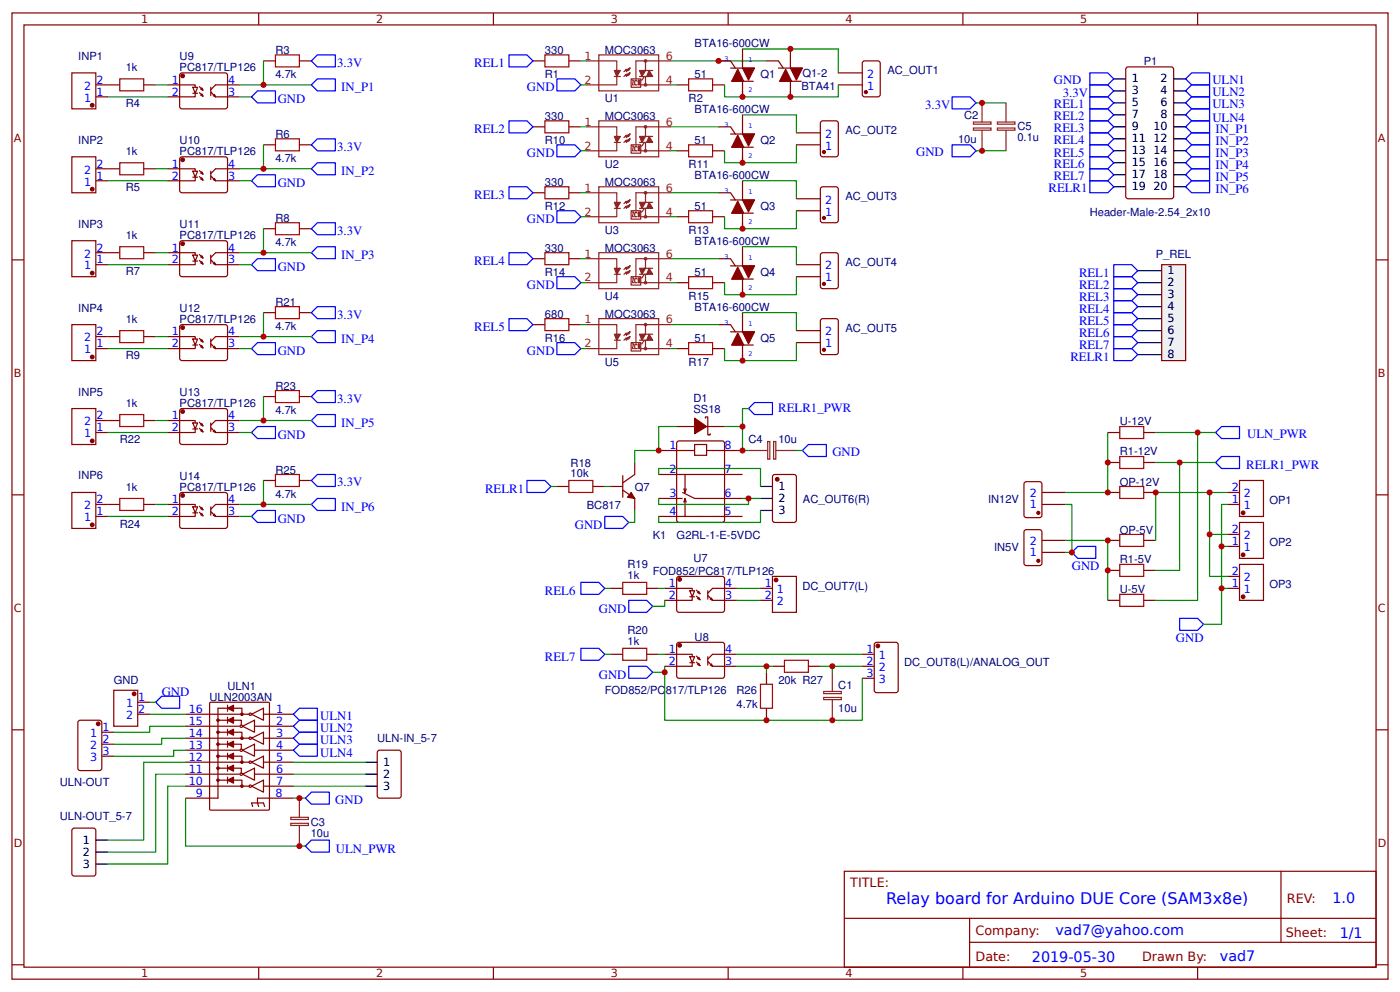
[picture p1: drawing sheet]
<svg xmlns="http://www.w3.org/2000/svg" width="309mm" height="219mm" viewBox="0 0 309 219" stroke-linecap="round" stroke-linejoin="round" font-family="sans-serif">
<g fill="none" stroke="#800" stroke-width=".26">
<path d="M2.6 2.9h304.1v213.2h-304.1zM5.3 5.5h298.7v208h-298.7zM57.1 2.9v2.6M109 2.9v2.6M160.9 2.9v2.6M212.7 2.9v2.6M264.6 2.9v2.6M117.7 28h2.7M125.7 28h2.6M149.5 33.3h2.6M157.4 33.3h2.7M158.7 28h2.7l1.1 1.6"/>
<path d="M161.4 29.6h5.3M161.7 32.5h4.7M164 25.3v4.3M164 32.5v3.4M164 39.9v4.2M2.6 57.4h2.7M117.7 42.5h2.7M117.7 57.1h2.7M125.7 42.5h2.6M125.7 57.1h2.6M149.5 47.8h2.6M157.4 47.8h2.7"/>
<path d="M158.7 42.5h2.7l1.1 1.6M158.7 57.1h2.7l1.1 1.6M161.4 44.1h5.3M161.4 58.7h5.3M161.7 47h4.7M164 47v3.5M164 54.5v4.2M304 57.4h2.7M117.7 71.6h2.7M125.7 71.6h2.6M149.5 62.4h2.6M149.5 76.9h2.6"/>
<path d="M157.4 62.4h2.7M157.4 76.9h2.7M158.7 71.6h2.7l1.1 1.6M161.4 73.2h5.3M161.7 61.6h4.7M161.7 76.1h4.7M164 61.6v3.4M164 69v4.2M164 76.1v3.5M145.5 99.4h8M149.5 94.1h4M149.6 97.6l.4-.3h9.5l.5 .3 .1 17.2-.3 .4-9.8 .1-.4-.3z"/>
<path d="M153.5 98.1h2.6v2.4h-2.6zM155.8 92.3v-.3h.6v4h.5v-.3M156.1 99.4h7.9M156.1 94.1h4M2.6 109.2h2.7M123 107.4h2.7M131 107.4h2.6M134.9 107.4h2.7M137.6 108.2l2.6 1.8v2.7M137.6 105v4.7M140.2 102.1v2.6l-2.6 1.9M145.5 110h5.3"/>
<path d="M145.5 114h5.8M145.5 104.7h5.8M150.8 108.7l2.7 1.3h10.5M151.1 110.8l.2-.8v4h12.7M151.3 110l.3 .8M151.6 107.9l-.3 .8M164 104.7h-12.7v4l-.2-.8M304 109.2h2.7M134.9 129.9h2.7M142.9 129.9h2.6M146.8 129.9h6.1v.5M149.8 127.3h10l.3 .4-.1 7.2-.5 .2h-9.7l-.3-.5v-6.9z"/>
<path d="M152.4 130.4h1.1l-.6 1.3zM152.4 131.7h1.1M152.9 131.7v.8h-6.1M153.9 130.3l.7 .7-.2-.5M153.9 131.6l.7 .8-.2-.6M154.1 130.8l.5 .2M154.1 132.1l.5 .3M156.4 131.4l1 1.1-.2-.5M156.4 130.4v1.8M156.9 132.2l.5 .3h5.3M162.7 129.9h-5.3l-1 1M41 157.6h14"/>
<path d="M46.3 155.1l.3-.1h12.7l.2 .1v23.4l-.1 .3h-12.8l-.3-.1zM48.2 159h2.1M50.3 156.3h-2.1v19.9h-7.2M50.3 155.7v1.3M50.3 158.3v1.3M51.5 159h1.8v1M51.6 156.3h1.8v1.3M55.6 157.6l2.6-1.3v2.7zM58.2 157.6h6.6M134.9 144.4h2.7M142.9 144.4h2.6M146.8 144.4h6.1v.5"/>
<path d="M149.8 141.8h10l.3 .5-.1 7.1-.5 .3-9.7-.1-.3-.4v-6.9zM152.4 144.9h1.1l-.6 1.4zM152.4 146.3h1.1M152.9 146.3v.8h-6.1M153.9 144.8l.7 .8-.2-.5M153.9 146.1l.7 .8-.2-.5M154.1 145.3l.5 .3M154.1 146.7l.5 .2M156.4 146l1 1.1-.2-.6M156.4 144.9v1.9M156.9 146.8l.5 .3h5.3M162.7 144.4h-5.3l-1 1.1"/>
<path d="M2.6 161.1h2.7M41 170.9h12l.3-.3 .3 .2-.2 .3-.3-.1M41 165.6h12l.3-.3 .3 .2-.2 .3-.3-.1M41 160.3h12l.3-.3 .3 .2-.2 .3-.3-.1M41 162.9h14M41 168.2h14M41 173.5h14M48.2 169.5h2.1M48.2 166.9h2.1M48.2 164.3h2.1M48.2 161.6h2.1M48.2 172.2h2.1"/>
<path d="M50.3 160.9v1.4M50.3 163.6v1.3M50.3 166.2v1.4M50.3 168.9v1.3M50.3 171.5v1.4M51.5 164.3h1.8v1M51.6 172.2h1.8v1.3M51.6 166.9h1.8v1.3M51.6 161.6h1.8v1.3M51.6 169.5h1.7v1.1M53.6 170.9l2.6-1.4v2.7zM53.6 165.6l2.6-1.3v2.6z"/>
<path d="M53.6 160.3l2.6-1.3v2.6zM55.6 173.5l2.6-1.3v2.6zM55.6 168.2l2.6-1.3v2.6zM55.6 162.9l2.6-1.3v2.7zM55.8 178l-.2-.8h2.6l.3 .8M56.2 160.3h8.6M56.2 165.6h3.2M56.2 170.9h8.6M58.2 162.9h6.6M58.2 168.2h6.6M58.2 173.5h6.6M59.5 165.6h5.3"/>
<path d="M64.8 176.2h-7.9v1l.2 .8M304 161.1h2.7M186.5 192.3h117.5v21.2h-117.5zM283 192.3v15.7M2.6 212.9h2.7M57.1 213.5v2.6M109 213.5v2.6M160.9 213.5v2.6M186.6 202.7h117.3M212.7 213.5v2.6M214.2 208h89.7M214.2 202.7v10.6"/>
<path d="M264.6 213.5v2.6M304 212.9h2.7"/>
<circle cx="55.3" cy="157.6" r=".26"/>
<circle cx="55.3" cy="173.5" r=".26"/>
<circle cx="55.3" cy="162.9" r=".26"/>
<circle cx="55.3" cy="168.2" r=".26"/>
</g>
<path d="M120.4 26.7h5.3v2.6h-5.3zM152.1 32h5.3v2.6h-5.3zM120.4 41.2h5.3v2.7h-5.3zM120.4 55.8h5.3v2.6h-5.3zM152.1 46.5h5.3v2.7h-5.3zM120.4 70.3h5.3v2.7h-5.3zM152.1 61.1h5.3v2.6h-5.3zM152.1 75.6h5.3v2.7h-5.3zM125.7 106h5.3v2.7h-5.3zM137.6 128.5h5.3v2.7h-5.3zM137.6 143.1h5.3v2.6h-5.3z" fill="none" stroke="#a00000" stroke-width=".26"/>
<g fill="none" stroke="#080" stroke-width=".26">
<path d="M128.3 28h1.3M128.3 33.3h1.3M148.2 28h10.5M148.2 33.3h1.3M164 25.3h11.9v4M164 39.9h11.9v4M175.9 32v3.9h-15.8v-2.6M128.3 42.5h1.3M128.3 47.8h1.3M128.3 57.1h1.3M148.2 42.5h10.5M148.2 47.8h1.3"/>
<path d="M148.2 57.1h10.5M164 54.5h11.9v3.9M175.9 46.5v4h-15.8v-2.7M128.3 62.4h1.3M128.3 71.6h1.3M128.3 76.9h1.3M148.2 62.4h1.3M148.2 71.6h10.5M148.2 76.9h1.3M164 69h11.9v4M175.9 61.1v3.9h-15.8v-2.6M175.9 75.6v4h-15.8v-2.7"/>
<path d="M160.1 94.1h3.9v5.3h1.4M121.7 107.4h1.3M133.6 107.4h1.3M140.2 112.7v2.6h-1.3M133.6 129.9h1.3M145.5 129.9h1.3M146.8 132.5v1.3h-2.6M162.7 129.9h5.3M162.7 132.5h5.3M133.6 144.4h1.3M145.5 144.4h1.3M146.8 147.1v1.3h-2.6"/>
<path d="M41 176.2v10.5h26.5M41 168.2h-9.3v17.2h-7.9"/>
</g>
<g fill="none" stroke="#00f" stroke-width=".26">
<path d="M112.4 26.7h4l1.3 1.3-1.3 1.3h-4zM123 32h4l1.3 1.3-1.3 1.3h-4zM112.4 41.2h4l1.3 1.3-1.3 1.4h-4zM112.4 55.8h4l1.3 1.3-1.3 1.3h-4zM123 46.5h4l1.3 1.3-1.3 1.4h-4zM112.4 70.3h4l1.3 1.3-1.3 1.4h-4zM123 61.1h4l1.3 1.3-1.3 1.3h-4zM123 75.6h4l1.3 1.3-1.3 1.4h-4zM166.7 88.8h4v2.7h-4l-1.3-1.3zM116.4 106h4l1.3 1.4-1.3 1.3h-4zM133.6 114h4l1.3 1.3-1.3 1.3h-4zM128.3 128.5h4l1.3 1.4-1.3 1.3h-4z"/>
<path d="M138.9 132.5h4l1.3 1.3-1.3 1.3h-4zM35.7 153.7h4v2.6h-4l-1.3-1.3zM66.1 156.3h4v2.7h-4l-1.3-1.4zM128.3 143.1h4l1.3 1.3-1.3 1.3h-4zM138.9 147.1h4l1.3 1.3-1.3 1.3h-4zM64.8 160.3l1.3-1.3h4v2.6h-4zM66.1 161.6h4v2.7h-4l-1.3-1.4zM66.1 164.3h4v2.6h-4l-1.3-1.3zM68.8 174.8h4v2.7h-4l-1.3-1.3zM68.8 185.4h4v2.7h-4l-1.3-1.4z"/>
</g>
<g fill="none" stroke="#8d2323" stroke-width=".26">
<path d="M129.6 28h6.7v2.1M132.3 26.7h13.2v7.9h-13.2zM135.7 31.4h1.4M136.3 31.4v1.9h-6.7M138.6 29.8l.6-.2-.3 .5zM139.2 29.6l-.8 .8v-.6l-.6 .6M139.2 30.6l-.3 .6-.3-.3 .6-.3-.8 .8v-.5l-.6 .5M139.4 32h2.2v1.8h-2.2zM139.7 32.2h.3l-.3 1.1h.3M140.8 32.5l-.3-.3-.3 .3v.8h.6M141 32.2h.3v1.1h-.3zM141.3 31.4h1.8"/>
<path d="M141.6 33.3h6.6M142.3 31.4l-.5 .8h-.2M142.3 30.1h1.9M142.6 28v2.1M142.6 31.4v1.9M148.2 28h-7.7v4M129.6 42.5h6.7v2.2M129.6 57.1h6.7v2.1M132.3 41.2h13.2v8h-13.2zM132.3 55.8h13.2v7.9h-13.2zM135.7 46h1.4M136.3 46v1.8h-6.7"/>
<path d="M138.6 44.4l.6-.3-.3 .6zM138.6 58.9l.6-.2-.3 .5zM139.2 44.1l-.8 .8v-.5l-.6 .5M139.2 45.2l-.3 .5-.3-.2 .6-.3-.8 .8v-.5l-.6 .5M139.2 58.7l-.8 .8v-.6l-.6 .6M139.2 59.7l-.3 .6-.3-.3 .6-.3-.8 .8v-.5l-.6 .5M139.4 46.5h2.2v1.9h-2.2zM139.7 46.8h.3l-.3 1h.3M140.8 47l-.3-.2-.3 .2v.8h.6M141 46.8h.3v1h-.3zM141.3 46h1.8M141.6 47.8h6.6"/>
<path d="M142.3 46l-.5 .8h-.2M142.3 44.7h1.9M142.3 59.2h1.9M142.6 42.5v2.2M142.6 46v1.8M142.6 57.1v2.1M148.2 42.5h-7.7v4M148.2 57.1h-7.7v4M129.6 71.6h6.7v2.2M132.3 70.3h13.2v8h-13.2zM135.7 60.5h1.4M135.7 75.1h1.4"/>
<path d="M136.3 60.5v1.9h-6.7M136.3 75.1v1.8h-6.7M138.6 73.5l.6-.3-.3 .6zM139.2 73.2l-.8 .8v-.5l-.6 .5M139.2 74.3l-.3 .5-.3-.2 .6-.3-.8 .8v-.5l-.6 .5M139.4 61.1h2.2v1.8h-2.2zM139.4 75.6h2.2v1.9h-2.2zM139.7 61.3h.3l-.3 1.1h.3M139.7 75.9h.3l-.3 1h.3M140.8 61.6l-.3-.3-.3 .3v.8h.6M140.8 76.1l-.3-.2-.3 .2v.8h.6M141 61.3h.3v1.1h-.3z"/>
<path d="M141 75.9h.3v1h-.3zM141.3 60.5h1.8M141.3 75.1h1.8M141.6 62.4h6.6M141.6 76.9h6.6M142.3 60.5l-.5 .8h-.2M142.3 75.1l-.5 .8h-.2M142.3 73.8h1.9M142.6 60.5v1.9M142.6 71.6v2.2M142.6 75.1v1.8M148.2 71.6h-7.7v4"/>
<circle cx="142.6" cy="28" r=".26"/>
<circle cx="142.6" cy="33.3" r=".26"/>
<circle cx="142.6" cy="57.1" r=".26"/>
<circle cx="142.6" cy="47.8" r=".26"/>
<circle cx="142.6" cy="42.5" r=".26"/>
<circle cx="142.6" cy="76.9" r=".26"/>
<circle cx="142.6" cy="71.6" r=".26"/>
<circle cx="142.6" cy="62.4" r=".26"/>
</g>
<g fill="#8d2323" stroke="#8d2323" stroke-width=".26">
<path d="M135.7 30.1h1.4l-.8 1.3z"/>
<path d="M141.3 30.1h1.3l-.8 1.3z"/>
<path d="M143.4 30.1l.8 1.3h-1.3z"/>
<path d="M135.7 44.7h1.4l-.8 1.3z"/>
<path d="M141.3 44.7h1.3l-.8 1.3z"/>
<path d="M143.4 44.7l.8 1.3h-1.3z"/>
<path d="M135.7 59.2h1.4l-.8 1.3z"/>
<path d="M141.3 59.2h1.3l-.8 1.3z"/>
<path d="M143.4 59.2l.8 1.3h-1.3z"/>
<path d="M135.7 73.8h1.4l-.8 1.3z"/>
<path d="M141.3 73.8h1.3l-.8 1.3z"/>
<path d="M143.4 73.8l.8 1.3h-1.3z"/>
</g>
<g fill="#800" stroke="#800" stroke-width=".26">
<path d="M164 29.6h2.7l-1.3 2.6z"/>
<path d="M163 29.8l1.3 2.7h-2.6z"/>
<path d="M164 44.1h2.7l-1.3 2.7z"/>
<path d="M163 44.4l1.3 2.6h-2.6z"/>
<path d="M164 58.7h2.7l-1.3 2.6z"/>
<path d="M163 58.9l1.3 2.7h-2.6z"/>
<path d="M164 73.2h2.7l-1.3 2.7z"/>
<path d="M163 73.5l1.3 2.6h-2.6z"/>
<path d="M153.5 92.3l2.6 1.8-2.6 1.6z"/>
<path d="M139.4 108.7l.8 1.3-1.6-.3z"/>
<path d="M50.3 172.2l1.3-.7v1.4z"/>
<path d="M50.3 169.5l1.3-.6v1.3z"/>
<path d="M50.3 166.9l1.3-.7v1.4z"/>
<path d="M50.3 164.3l1.3-.7v1.3z"/>
<path d="M50.3 161.6l1.3-.7v1.4z"/>
<path d="M50.3 159l1.3-.7v1.3z"/>
<path d="M50.3 156.3l1.3-.6v1.3z"/>
<circle cx="150.2" cy="127.9" r=".4"/>
<circle cx="150.2" cy="142.4" r=".4"/>
<circle cx="48.2" cy="159" r=".26"/>
<circle cx="48.2" cy="161.6" r=".26"/>
<circle cx="48.2" cy="164.3" r=".26"/>
<circle cx="48.2" cy="166.9" r=".26"/>
<circle cx="48.2" cy="169.5" r=".26"/>
<circle cx="48.2" cy="172.2" r=".26"/>
<circle cx="53.4" cy="157.6" r=".26"/>
<circle cx="53.4" cy="162.9" r=".26"/>
<circle cx="53.4" cy="168.2" r=".26"/>
<circle cx="53.4" cy="173.5" r=".26"/>
</g>
<path d="M256.6 58.4h5.3v21.2h-5.3z" fill="#efefef" stroke="#800" stroke-width=".26"/>
<g fill="none" stroke="#000" stroke-width=".26">
<path d="M246.1 17.4h2.6M259.3 17.4h2.6M246.1 20.1h2.6M246.1 22.7h2.6M246.1 25.3h2.6M246.1 28h2.6M246.1 30.6h2.6M246.1 33.3h2.6M246.1 35.9h2.6M246.1 38.6h2.6M259.3 20.1h2.6M259.3 22.7h2.6"/>
<path d="M259.3 25.3h2.6M259.3 28h2.6M259.3 30.6h2.6M259.3 33.3h2.6M259.3 35.9h2.6M259.3 38.6h2.6M246.1 41.2h2.6M251.4 59.7h5.2M259.3 41.2h2.6M251.4 62.4h5.2M251.4 65h5.2M251.4 67.7h5.2"/>
<path d="M251.4 70.3h5.2M251.4 73h5.2M251.4 75.6h5.2M251.4 78.3h5.2M168 112.7h2.7M168 107.4h2.7M168 110h2.7M80.7 173.5h2.6M80.7 168.2h2.6M80.7 170.9h2.6M21.2 190.7h2.6M21.2 185.4h2.6"/>
<path d="M21.2 188.1h2.6"/>
</g>
<g fill="none" stroke="#00f" stroke-width=".26">
<path d="M70.1 17.4h4v2.7h-4l-1.3-1.4zM70.1 12.1h4v2.7h-4l-1.3-1.4zM112.4 12.1h4l1.3 1.3-1.3 1.4h-4zM123 17.4h4l1.3 1.3-1.3 1.4h-4zM240.8 16.1h3.9l1.4 1.3-1.4 1.3h-3.9zM240.8 18.7h3.9l1.4 1.4-1.4 1.3h-3.9zM263.3 16.1h3.9v2.6h-3.9l-1.4-1.3zM263.3 18.7h3.9v2.7h-3.9l-1.4-1.3zM55.6 39.9l1.3-1.3h4v2.6h-4zM56.9 20.1h4v2.6h-4l-1.3-1.3zM70.1 35.9h4v2.7h-4l-1.3-1.3zM70.1 30.6h4v2.7h-4l-1.3-1.3z"/>
<path d="M210.3 32h4l1.3 1.3-1.3 1.3h-4zM210.3 21.4h4l1.3 1.3-1.3 1.3h-4zM240.8 21.4h3.9l1.4 1.3-1.4 1.3h-3.9zM240.8 39.9h3.9l1.4 1.3-1.4 1.3h-3.9zM240.8 24h3.9l1.4 1.3-1.4 1.4h-3.9zM240.8 26.7h3.9l1.4 1.3-1.4 1.3h-3.9zM240.8 29.3h3.9l1.4 1.3-1.4 1.4h-3.9zM240.8 32h3.9l1.4 1.3-1.4 1.3h-3.9zM240.8 34.6h3.9l1.4 1.3-1.4 1.4h-3.9zM240.8 37.3h3.9l1.4 1.3-1.4 1.3h-3.9zM261.9 22.7l1.4-1.3h3.9v2.6h-3.9zM263.3 24h3.9v2.7h-3.9l-1.4-1.4z"/>
<path d="M263.3 26.7h3.9v2.6h-3.9l-1.4-1.3zM263.3 29.3h3.9v2.7h-3.9l-1.4-1.4zM263.3 32h3.9v2.6h-3.9l-1.4-1.3zM263.3 34.6h3.9v2.7h-3.9l-1.4-1.4zM263.3 37.3h3.9v2.6h-3.9l-1.4-1.3zM263.3 39.9h3.9v2.6h-3.9l-1.4-1.3zM56.9 57.1h4v2.6h-4l-1.3-1.3zM68.8 55.8l1.3-1.3h4v2.6h-4zM70.1 49.2h4v2.6h-4l-1.3-1.3zM246.1 58.4h3.9l1.4 1.3-1.4 1.4h-3.9zM55.6 76.9l1.3-1.3h4v2.7h-4zM68.8 69l1.3-1.3h4v2.6h-4z"/>
<path d="M70.1 73h4v2.6h-4l-1.3-1.3zM246.1 66.4h3.9l1.4 1.3-1.4 1.3h-3.9zM246.1 69h3.9l1.4 1.3-1.4 1.3h-3.9zM246.1 71.6h3.9l1.4 1.4-1.4 1.3h-3.9zM246.1 74.3h3.9l1.4 1.3-1.4 1.3h-3.9zM246.1 76.9h3.9l1.4 1.4-1.4 1.3h-3.9zM246.1 63.7h3.9l1.4 1.3-1.4 1.4h-3.9zM246.1 61.1h3.9l1.4 1.3-1.4 1.3h-3.9zM56.9 94.1h4v2.7h-4l-1.3-1.3zM70.1 91.5h4v2.6h-4l-1.3-1.3zM70.1 86.2h4v2.6h-4l-1.3-1.3zM178.6 98.1h4v2.7h-4l-1.3-1.4z"/>
<path d="M269.9 94.1h3.9v2.7h-3.9l-1.3-1.3zM56.9 112.7h4v2.6h-4l-1.3-1.3zM70.1 110h4v2.7h-4l-1.3-1.4zM70.1 104.7h4v2.7h-4l-1.3-1.4zM269.9 100.8h3.9v2.6h-3.9l-1.3-1.3zM238.1 120.6h4v2.6h-4l-1.3-1.3zM260.6 136.5h4l1.3 1.3-1.3 1.3h-4z"/>
</g>
<g fill="none" stroke="#800" stroke-width=".26">
<path d="M15.9 16.1h5.3v7.9h-5.3zM21.2 18.7h5.3M31.7 18.7h2.7M37 18.7h6.1v.6M39.9 16.2h10.1l.3 .4-.1 7.2-.5 .2h-9.8l-.2-.5v-6.9zM42.6 19.3h1.1l-.6 1.3zM44.1 19.1l.7 .8-.2-.5M44.3 19.7l.5 .2M46.6 19.3v1.8M52.9 18.7h-5.3l-1 1.1M58.2 13.4h2.7M66.1 13.4h2.7"/>
<path d="M117.7 13.4h2.7M125.7 13.4h2.6M149.5 18.7h2.6M157.4 18.7h2.7M158.7 13.4h2.7l1.1 1.6M161.4 15h5.3M161.7 17.9h4.7M164 10.8v4.2M164 17.9v3.5M169.3 13.4h2.7l1 1.6M172 15h5.3M172.2 17.9h4.8"/>
<path d="M174.6 10.8v4.2M174.6 17.9v3.5M185.2 18.7h5.3M185.2 16.1h5.3M190.6 13.7l.4-.3h2.9l.5 .3 .1 7.1-.3 .5-3.2 .1-.4-.3zM248.8 15l.4-.2h9.6l.4 .2 .1 28.3-.3 .5-9.8 .1-.4-.3zM15.9 34.6h5.3v7.9h-5.3zM21.2 21.4h2.6M21.2 37.3h5.3M21.2 39.9h2.6M31.7 37.3h2.7M37 37.3h6.1v.5"/>
<path d="M39.8 34.9l.4-.3 9.8 .1 .3 .4-.1 7.2-.5 .2h-9.8l-.2-.5zM42.6 37.8h1.1l-.6 1.3zM42.6 20.6h1.1M42.6 39.1h1.1M43.1 20.6v.8h-6.1M43.1 39.1v.8h-6.1M44.1 20.5l.7 .7-.2-.5M44.1 37.7l.7 .7-.2-.5M44.1 39l.7 .8-.2-.6M44.3 21l.5 .2M44.3 38.2l.5 .2M44.3 39.5l.5 .3"/>
<path d="M46.6 20.3l1 1.1-.2-.6M46.6 38.8l1 1.1-.2-.5M46.6 37.8v1.8M47.1 21.1l.5 .3h5.3M47.1 39.6l.5 .3h5.3M52.9 37.3h-5.3l-1 1M58.2 32h2.7M66.1 32h2.7M175.9 32h5.3M175.9 29.3h5.3M181.3 26.9l.5-.2h2.9l.4 .2 .1 7.2-.3 .4-3.1 .1-.5-.3zM15.9 53.1h5.3v8h-5.3z"/>
<path d="M21.2 55.8h5.3M21.2 58.4h2.6M31.7 55.8h2.7M37 55.8h6.1v.5M39.9 53.2h10.1l.3 .5-.1 7.1-.5 .3-9.8-.1-.2-.5v-6.8zM42.6 56.3h1.1l-.6 1.3zM42.6 57.6h1.1M43.1 57.6v.8h-6.1M44.1 56.2l.7 .8-.2-.6M44.1 57.5l.7 .8-.2-.5M44.3 56.7l.5 .3M44.3 58l.5 .3"/>
<path d="M46.6 57.4l1 1-.2-.5M46.6 56.3v1.9M47.1 58.2l.5 .2h5.3M52.9 55.8h-5.3l-1 1M58.2 50.5h2.7M66.1 50.5h2.7M175.9 58.4h5.3M175.9 46.5h5.3M175.9 43.9h5.3M181.3 56l.5-.2h2.9l.4 .2 .1 7.2-.3 .4-3.1 .1-.5-.2zM181.3 41.5l.5-.3h2.9l.4 .3 .1 7.1-.3 .5-3.1 .1-.5-.3zM15.9 71.6h5.3v8h-5.3z"/>
<path d="M21.2 74.3h5.3M21.2 76.9h2.6M31.7 74.3h2.7M37 74.3h6.1v.5M39.8 71.9l.4-.3 9.8 .1 .3 .5-.1 7.1-.5 .3-9.8-.1-.2-.4zM42.6 74.8h1.1l-.6 1.3zM42.6 76.1h1.1M43.1 76.1v.8h-6.1M44.1 74.7l.7 .8-.2-.5M44.1 76l.7 .8-.2-.5M44.3 75.2l.5 .3M44.3 76.5l.5 .3"/>
<path d="M46.6 75.9l1 1-.2-.5M46.6 74.8v1.9M47.1 76.7l.5 .2h5.3M52.9 74.3h-5.3l-1 1.1M58.2 69h2.7M66.1 69h2.7M175.9 75.6h5.3M175.9 73h5.3M175.9 61.1h5.3M181.3 70.6l.5-.3h2.9l.4 .3 .1 7.1-.3 .5-3.1 .1-.5-.3zM15.9 90.2h5.3v7.9h-5.3zM21.2 92.8h5.3"/>
<path d="M21.2 95.5h2.6M31.7 92.8h2.7M37 92.8h6.1v.5M39.8 90.4l.4-.2h9.8l.3 .5-.1 7.1-.5 .3-9.8-.1-.2-.4zM42.6 93.3h1.1l-.6 1.4zM42.6 94.7h1.1M43.1 94.7v.8h-6.1M44.1 93.2l.7 .8-.2-.5M44.1 94.5l.7 .8-.2-.5M44.3 93.7l.5 .3M44.3 95.1l.5 .2M46.6 94.4l1 1.1-.2-.6"/>
<path d="M46.6 93.3v1.9M47.1 95.2l.5 .3h5.3M52.9 92.8h-5.3l-1 1.1M58.2 87.5h2.7M66.1 87.5h2.7M244.7 95.5h2.7M252.7 95.5h2.6M15.9 108.7h5.3v7.9h-5.3zM21.2 111.3h5.3M21.2 114h2.6M31.7 111.3h2.7M37 111.3h6.1v.6"/>
<path d="M39.9 108.8h10.1l.3 .4-.1 7.2-.5 .2h-9.8l-.2-.5v-6.9zM42.6 111.9h1.1l-.6 1.3zM42.6 113.2h1.1M43.1 113.2v.8h-6.1M44.1 111.7l.7 .8-.2-.5M44.1 113.1l.7 .8-.2-.6M44.3 112.3l.5 .2M44.3 113.6l.5 .3M46.6 112.9l1 1.1-.2-.5M46.6 111.9v1.8M47.1 113.7l.5 .3h5.3M52.9 111.3h-5.3l-1 1.1"/>
<path d="M58.2 106h2.7M66.1 106h2.7M170.7 105l.5-.3h4.2l.5 .3v9.8l-.2 .4-4.5 .1-.5-.3zM226.3 106.6l.4-.3h3l.4 .3 .1 7.1-.3 .5h-3.2l-.4-.2zM226.3 117.2l.4-.3h3l.4 .3 .1 7.1-.3 .5h-3.2l-.4-.2zM230.2 111.3h5.3M230.2 108.7h5.3M230.2 119.3h5.3M244.7 108.7h2.7M244.7 119.3h2.7M244.7 102.1h2.7M252.7 108.7h2.6"/>
<path d="M252.7 119.3h2.6M252.7 102.1h2.6M271.2 111.3h2.6M271.2 108.7h2.6M271.2 118h2.6M273.8 106h5.3v8h-5.3zM273.8 115.3h5.3v7.9h-5.3zM168 132.5h2.7M168 129.9h2.7M170.7 127.2h5.2v7.9h-5.2zM230.2 121.9h5.3M244.7 125.9h2.7"/>
<path d="M244.7 132.5h2.7M252.7 125.9h2.6M252.7 132.5h2.6M271.2 120.6h2.6M271.2 129.9h2.6M271.2 127.2h2.6M273.8 124.6h5.3v7.9h-5.3zM17.5 159h4.5l.4 .2 .1 10.3-.3 .5-4.5 .1-.4-.3-.1-10.3zM25.1 152.3h5.3v8h-5.3zM30.4 155h2.7M30.4 157.6h2.7M169.3 148.4v2.6"/>
<path d="M169.3 156.3v2.7M170.7 147.1h2.6M178.6 147.1h2.6M190.5 147.1h2.6M190.5 144.4h2.6M190.5 149.7h2.6M193.2 142l.5-.2h4.2l.5 .2v10.3l-.2 .5-4.5 .1-.5-.3zM22.5 161.6h2.6M22.5 164.3h2.6M22.5 166.9h2.6M83.6 165.6h4.5l.5 .2v9.8l-.2 .5-4.5 .1-.5-.3-.1-9.8zM16.1 182.8h4.5l.5 .2 .1 9.8-.3 .5-4.5 .1-.5-.3v-9.8z"/>
</g>
<g fill="none" stroke="#a00000" stroke-width=".26">
<path d="M26.5 17.4h5.2v2.7h-5.2zM60.9 12.1h5.2v2.7h-5.2zM120.4 12.1h5.3v2.7h-5.3zM152.1 17.4h5.3v2.7h-5.3zM26.5 35.9h5.2v2.7h-5.2zM60.9 30.6h5.2v2.7h-5.2zM26.5 54.5h5.2v2.6h-5.2zM60.9 49.2h5.2v2.6h-5.2zM26.5 73h5.2v2.6h-5.2zM60.9 67.7h5.2v2.6h-5.2zM26.5 91.5h5.2v2.6h-5.2zM60.9 86.2h5.2v2.6h-5.2z"/>
<path d="M247.4 94.1h5.3v2.7h-5.3zM26.5 110h5.2v2.7h-5.2zM60.9 104.7h5.2v2.7h-5.2zM247.4 107.4h5.3v2.6h-5.3zM247.4 118h5.3v2.6h-5.3zM247.4 100.8h5.3v2.6h-5.3zM247.4 124.6h5.3v2.6h-5.3zM247.4 131.2h5.3v2.6h-5.3zM168 151h2.7v5.3h-2.7zM173.3 145.7h5.3v2.7h-5.3z"/>
</g>
<g fill="none" stroke="#080" stroke-width=".26">
<path d="M34.4 18.7h2.6M52.9 18.7h15.9M58.2 13.4v5.3M128.3 13.4h1.3M128.3 18.7h1.3M148.2 13.4h21.1M148.2 18.7h1.3M160.1 18.7v2.7h25.1v-2.7M164 10.8h21.2v5.3M23.8 21.4h13.2M23.8 39.9h13.2M34.4 37.3h2.6"/>
<path d="M52.9 21.4h2.7M52.9 39.9h2.7M52.9 37.3h15.9M58.2 32v5.3M215.6 33.3h6.6M215.6 22.7h6.6M23.8 58.4h13.2M34.4 55.8h2.6M52.9 58.4h2.7M52.9 55.8h15.9M58.2 50.5v5.3M23.8 76.9h13.2"/>
<path d="M34.4 74.3h2.6M52.9 74.3h15.9M52.9 76.9h2.7M58.2 69v5.3M23.8 95.5h13.2M34.4 92.8h2.6M52.9 95.5h2.7M52.9 92.8h15.9M58.2 87.5v5.3M149.5 94.1h-4v5.3h-5.3v2.7M165.4 90.2h-1.4v3.9M175.9 99.4h1.4"/>
<path d="M244.7 95.5v13.2h-9.2M255.3 95.5h13.3M264.6 95.5v37h-9.3M23.8 114h13.2M34.4 111.3h2.6M52.9 114h2.7M52.9 111.3h15.9M58.2 106v5.3M145.5 104.7v-1.3h22.5v4M145.5 110v1.3h19.9v-1.3h2.6M164 110h1.4M168 112.7v2.6h-22.5v-1.3"/>
<path d="M235.5 119.3h9.2v13.2M235.5 111.3h1.3v10.6h-1.3M255.3 102.1h13.3M260.6 102.1v23.8h-5.3M267.2 108.7v9.3h4M267.2 118v9.2h4M271.2 108.7h-15.9v10.6M271.2 111.3h-1.3v9.3M271.2 129.9h-1.3v7.9h-4M271.2 120.6h-1.3v9.3M33.1 157.6h7.9M33.1 155h1.3"/>
<path d="M146.8 148.4v10.6h43.7v-9.3M162.7 147.1h6.6M162.7 144.4h27.8M170.7 147.1h-1.4v1.3M181.2 147.1h9.3M183.9 147.1v1.3M41 170.9h-6.6v17.2h-10.6M41 173.5h-4v17.2h-13.2M41 165.6h-2.6v1.3h-13.3M41 162.9h-5.3v1.4h-10.6M41 160.3h-7.9v1.3h-8M64.8 168.2h15.9"/>
<path d="M64.8 170.9h15.9M64.8 173.5h15.9M64.8 176.2h2.7"/>
</g>
<g fill="none" stroke="#8d2323" stroke-width=".26">
<path d="M129.6 13.4h6.7v2.2M132.3 12.1h13.2v8h-13.2zM135.7 16.9h1.4M136.3 16.9v1.8h-6.7M138.6 15.3l.6-.3-.3 .6zM139.2 15l-.8 .8v-.5l-.6 .5M139.2 16.1l-.3 .5-.3-.2 .6-.3-.8 .8v-.5l-.6 .5M139.4 17.4h2.2v1.9h-2.2zM139.7 17.7h.3l-.3 1h.3M140.8 17.9l-.3-.2-.3 .2v.8h.6M141 17.7h.3v1h-.3zM141.3 16.9h1.8"/>
<path d="M141.6 18.7h6.6M142.3 16.9l-.5 .8h-.2M142.3 15.6h1.9M142.6 13.4v2.2M142.6 16.9v1.8M148.2 13.4h-7.7v4M215.1 28.3h3.8v.4h-3.8zM215.1 26.9h3.8v.5h-3.8zM217 22.7v4.2M217 28.8v4.5M220.3 28.3h3.9v.4h-3.9zM220.3 26.9h3.9v.5h-3.9z"/>
<path d="M222.2 22.7v4.2M222.2 28.8v4.5M165.4 99.4h4.2M169.6 97.4h.5v3.9h-.5zM170.9 97.4h.5v3.9h-.5zM171.4 99.4h4.5M182 153.9h3.9v.5h-3.9zM182 152.6h3.9v.5h-3.9zM183.9 148.4v4.2M183.9 154.5v4.5M66.1 176.2v4.2M64.2 181.7h3.9v.5h-3.9z"/>
<path d="M64.2 180.4h3.9v.5h-3.9zM66.1 182.2v4.5"/>
<circle cx="142.6" cy="13.4" r=".26"/>
<circle cx="142.6" cy="18.7" r=".26"/>
</g>
<g fill="#8d2323" stroke="#8d2323" stroke-width=".26">
<path d="M135.7 15.6h1.4l-.8 1.3z"/>
<path d="M141.3 15.6h1.3l-.8 1.3z"/>
<path d="M143.4 15.6l.8 1.3h-1.3z"/>
</g>
<g fill="#800" stroke="#800" stroke-width=".26">
<path d="M164 15h2.7l-1.3 2.7z"/>
<path d="M163 15.3l1.3 2.6h-2.6z"/>
<path d="M174.6 15h2.7l-1.4 2.7z"/>
<path d="M173.6 15.3l1.3 2.6h-2.7z"/>
<circle cx="40.3" cy="16.7" r=".4"/>
<circle cx="40.3" cy="35.3" r=".4"/>
<circle cx="40.3" cy="53.8" r=".4"/>
<circle cx="40.3" cy="72.3" r=".4"/>
<circle cx="40.3" cy="90.8" r=".4"/>
<circle cx="40.3" cy="109.4" r=".4"/>
<circle cx="229.4" cy="113.2" r=".33"/>
<circle cx="229.4" cy="123.8" r=".33"/>
<circle cx="182" cy="77.2" r=".33"/>
<circle cx="182" cy="62.7" r=".33"/>
<circle cx="182" cy="48.1" r=".33"/>
<circle cx="182" cy="33.5" r=".33"/>
<circle cx="191.3" cy="20.3" r=".33"/>
<circle cx="171.7" cy="105.8" r=".4"/>
<circle cx="193.9" cy="142.6" r=".4"/>
<circle cx="274.6" cy="113.2" r=".4"/>
<circle cx="274.6" cy="122.4" r=".4"/>
<circle cx="274.6" cy="131.7" r=".4"/>
<circle cx="171.4" cy="128" r=".4"/>
<circle cx="29.6" cy="153.1" r=".4"/>
<circle cx="21.7" cy="159.8" r=".4"/>
<circle cx="20.4" cy="23.2" r=".4"/>
<circle cx="20.4" cy="41.8" r=".4"/>
<circle cx="20.4" cy="60.3" r=".4"/>
<circle cx="20.4" cy="78.8" r=".4"/>
<circle cx="20.4" cy="97.3" r=".4"/>
<circle cx="20.4" cy="115.8" r=".4"/>
</g>
<g fill="#c00">
<circle cx="164" cy="99.4" r=".66"/>
<circle cx="145.5" cy="99.4" r=".66"/>
<circle cx="267.2" cy="108.7" r=".66"/>
<circle cx="269.9" cy="129.9" r=".66"/>
<circle cx="58.2" cy="74.3" r=".66"/>
<circle cx="158.7" cy="13.4" r=".66"/>
<circle cx="174.6" cy="10.8" r=".66"/>
<circle cx="174.6" cy="21.4" r=".66"/>
<circle cx="183.9" cy="159" r=".66"/>
<circle cx="169.3" cy="159" r=".66"/>
<circle cx="58.2" cy="92.8" r=".66"/>
<circle cx="58.2" cy="55.8" r=".66"/>
<circle cx="58.2" cy="18.7" r=".66"/>
<circle cx="164" cy="79.6" r=".66"/>
<circle cx="164" cy="50.5" r=".66"/>
<circle cx="164" cy="35.9" r=".66"/>
<circle cx="164" cy="65" r=".66"/>
<circle cx="164" cy="21.4" r=".66"/>
<circle cx="58.2" cy="37.3" r=".66"/>
<circle cx="58.2" cy="111.3" r=".66"/>
<circle cx="169.3" cy="147.1" r=".66"/>
<circle cx="146.8" cy="148.4" r=".66"/>
<circle cx="183.9" cy="147.1" r=".66"/>
<circle cx="255.3" cy="108.7" r=".66"/>
<circle cx="244.7" cy="108.7" r=".66"/>
<circle cx="244.7" cy="119.3" r=".66"/>
<circle cx="260.6" cy="102.1" r=".66"/>
<circle cx="264.6" cy="95.5" r=".66"/>
<circle cx="244.7" cy="125.9" r=".66"/>
<circle cx="244.7" cy="102.1" r=".66"/>
<circle cx="236.8" cy="121.9" r=".66"/>
<circle cx="269.9" cy="120.6" r=".66"/>
<circle cx="267.2" cy="118" r=".66"/>
<circle cx="66.1" cy="176.2" r=".66"/>
<circle cx="66.1" cy="186.7" r=".66"/>
<circle cx="164" cy="94.1" r=".66"/>
<circle cx="165.4" cy="110" r=".66"/>
<circle cx="217" cy="33.3" r=".66"/>
<circle cx="217" cy="22.7" r=".66"/>
</g>
<text font-size="3.5" fill="#00f" x="195.8" y="199.4">Relay board for Arduino DUE Core (SAM3x8e)</text>
<g font-size="3.2" fill="#00f">
<text x="294.4" y="199.2">1.0</text>
<text x="233.2" y="206.4">vad7@yahoo.com</text>
<text x="296" y="207">1/1</text>
<text x="228" y="212.3">2019-05-30</text>
<text x="269.5" y="212.2">vad7</text>
</g>
<g font-size="2.8" fill="#00f">
<text x="74.5" y="14.8">3.3V</text>
<text x="104.8" y="14.8">REL1</text>
<text x="61.4" y="22.8">GND</text>
<text x="75.4" y="20.2">IN_P1</text>
<text x="116.4" y="20.2">GND</text>
<text x="232.8" y="23.9">REL1</text>
<text x="232.8" y="18.6">GND</text>
<text x="234.8" y="21.4">3.3V</text>
<text x="267.9" y="18.6">ULN1</text>
<text x="267.9" y="21.3">ULN2</text>
<text x="267.9" y="23.9">ULN3</text>
<text x="104.8" y="29.3">REL2</text>
<text x="204.4" y="24">3.3V</text>
<text x="232.8" y="26.5">REL2</text>
<text x="232.8" y="29.2">REL3</text>
<text x="267.9" y="26.8">ULN4</text>
<text x="268.5" y="29.4">IN_P1</text>
<text x="74.5" y="33.3">3.3V</text>
<text x="116.4" y="34.7">GND</text>
<text x="202.4" y="34.5">GND</text>
<text x="232.8" y="31.8">REL4</text>
<text x="232.8" y="34.7">REL5</text>
<text x="268.5" y="32.1">IN_P2</text>
<text x="268.5" y="34.7">IN_P3</text>
<text x="61.4" y="41.4">GND</text>
<text x="75.4" y="38.7">IN_P2</text>
<text x="232.8" y="37.1">REL6</text>
<text x="232.8" y="39.8">REL7</text>
<text x="268.5" y="37.4">IN_P4</text>
<text x="268.5" y="40">IN_P5</text>
<text x="104.8" y="43.9">REL3</text>
<text x="231.6" y="42.4">RELR1</text>
<text x="268.5" y="42.7">IN_P6</text>
<text x="74.5" y="51.8">3.3V</text>
<text x="116.4" y="49.3">GND</text>
<text x="61.4" y="59.9">GND</text>
<text x="75.4" y="57.2">IN_P3</text>
<text x="104.8" y="58.4">REL4</text>
<text x="116.4" y="63.8">GND</text>
<text x="238.4" y="63.7">REL2</text>
<text x="238.4" y="61.1">REL1</text>
<text x="74.5" y="70.3">3.3V</text>
<text x="238.4" y="69">REL4</text>
<text x="238.4" y="71.6">REL5</text>
<text x="238.4" y="66.4">REL3</text>
<text x="75.4" y="75.8">IN_P4</text>
<text x="104.8" y="73">REL5</text>
<text x="238.4" y="74.3">REL6</text>
<text x="238.4" y="76.9">REL7</text>
<text x="61.4" y="78.4">GND</text>
<text x="116.4" y="78.4">GND</text>
<text x="236.5" y="79.6">RELR1</text>
<text x="74.5" y="88.8">3.3V</text>
<text x="75.4" y="94.3">IN_P5</text>
<text x="171.9" y="90.9">RELR1_PWR</text>
<text x="61.4" y="96.9">GND</text>
<text x="183.9" y="100.7">GND</text>
<text x="275.5" y="96.6">ULN_PWR</text>
<text x="74.5" y="107.4">3.3V</text>
<text x="275.3" y="103.5">RELR1_PWR</text>
<text x="75.4" y="112.8">IN_P6</text>
<text x="107.2" y="108.9">RELR1</text>
<text x="61.4" y="115.4">GND</text>
<text x="127" y="116.8">GND</text>
<text x="236.8" y="125.8">GND</text>
<text x="120.4" y="131.3">REL6</text>
<text x="132.3" y="135.3">GND</text>
<text x="259.8" y="141.6">GND</text>
<text x="120.4" y="145.9">REL7</text>
<text x="132.3" y="149.8">GND</text>
<text x="35.7" y="153.6">GND</text>
<text x="70.7" y="158.9">ULN1</text>
<text x="70.7" y="161.5">ULN2</text>
<text x="70.7" y="164.2">ULN3</text>
<text x="70.7" y="167.1">ULN4</text>
<text x="74.1" y="177.4">GND</text>
<text x="74.2" y="188.2">ULN_PWR</text>
</g>
<g font-size="2.8" fill="#800">
<text x="187.9" y="195.7">TITLE:</text>
<text x="284.3" y="199.2">REV:</text>
<text x="215.5" y="206.4">Company:</text>
<text x="284.1" y="206.9">Sheet:</text>
<text x="215.5" y="212.1">Date:</text>
<text x="252.3" y="212.2">Drawn By:</text>
</g>
<g font-size="2.5" fill="#800">
<text x="31.2" y="5.1">1</text>
<text x="83.1" y="5.1">2</text>
<text x="134.9" y="5.1">3</text>
<text x="186.8" y="5.1">4</text>
<text x="238.7" y="5.1">5</text>
<text x="3" y="31.4">A</text>
<text x="304.4" y="31.4">A</text>
<text x="3" y="83.3">B</text>
<text x="304.4" y="83.3">B</text>
<text x="3" y="135.1">C</text>
<text x="304.4" y="135.1">C</text>
<text x="3" y="187">D</text>
<text x="304.4" y="187">D</text>
<text x="31.2" y="215.7">1</text>
<text x="83.1" y="215.7">2</text>
<text x="134.9" y="215.7">3</text>
<text x="186.8" y="215.7">4</text>
<text x="238.7" y="215.7">5</text>
</g>
<g font-size="2.5" fill="#000080">
<text x="60.9" y="12">R3</text>
<text x="120.4" y="12">330</text>
<text x="133.6" y="12">MOC3063</text>
<text x="153.5" y="10.4">BTA16-600CW</text>
<text x="17.3" y="13.2">INP1</text>
<text x="27.8" y="15.7">1k</text>
<text x="39.7" y="15.7">PC817/TLP126</text>
<text x="39.7" y="13.3">U9</text>
<text x="60.9" y="17.3">4.7k</text>
<text x="120.4" y="17.3">R1</text>
<text x="153.5" y="17.3">51</text>
<text x="168" y="17.3">Q1</text>
<text x="177.3" y="17">Q1-2</text>
<text x="196.1" y="16.4">AC_OUT1</text>
<text x="252.7" y="14.4">P1</text>
<text x="27.8" y="23.6">R4</text>
<text x="133.6" y="22.6">U1</text>
<text x="152.1" y="22.6">R2</text>
<text x="177.1" y="19.9">BTA41</text>
<text x="120.4" y="26.5">330</text>
<text x="133.6" y="26.5">MOC3063</text>
<text x="153.5" y="25">BTA16-600CW</text>
<text x="186.8" y="29.6">AC_OUT2</text>
<text x="213" y="26.3">C2</text>
<text x="224.8" y="28.8">C5</text>
<text x="17.3" y="31.7">INP2</text>
<text x="27.8" y="34.2">1k</text>
<text x="39.7" y="34.2">PC817/TLP126</text>
<text x="39.7" y="31.8">U10</text>
<text x="60.9" y="35.8">4.7k</text>
<text x="60.9" y="30.5">R6</text>
<text x="120.4" y="31.8">R10</text>
<text x="153.5" y="31.8">51</text>
<text x="168" y="31.8">Q2</text>
<text x="211.7" y="31.5">10u</text>
<text x="224.8" y="31.2">0.1u</text>
<text x="120.4" y="41.1">330</text>
<text x="133.6" y="41.1">MOC3063</text>
<text x="133.6" y="37.1">U2</text>
<text x="152.1" y="37.1">R11</text>
<text x="153.5" y="39.5">BTA16-600CW</text>
<text x="27.8" y="42.2">R5</text>
<text x="120.4" y="46.4">R12</text>
<text x="153.5" y="46.4">51</text>
<text x="168" y="46.4">Q3</text>
<text x="186.8" y="44.1">AC_OUT3</text>
<text x="240.8" y="47.7">Header-Male-2.54_2x10</text>
<text x="17.3" y="50.3">INP3</text>
<text x="27.8" y="52.7">1k</text>
<text x="39.7" y="52.7">PC817/TLP126</text>
<text x="39.7" y="50.4">U11</text>
<text x="60.9" y="49">R8</text>
<text x="133.6" y="51.7">U3</text>
<text x="152.1" y="51.7">R13</text>
<text x="60.9" y="54.3">4.7k</text>
<text x="120.4" y="55.6">330</text>
<text x="133.6" y="55.7">MOC3063</text>
<text x="153.5" y="54.1">BTA16-600CW</text>
<text x="186.8" y="58.7">AC_OUT4</text>
<text x="255.3" y="56.8">P_REL</text>
<text x="27.8" y="60.7">R7</text>
<text x="120.4" y="60.9">R14</text>
<text x="153.5" y="60.9">51</text>
<text x="168" y="60.9">Q4</text>
<text x="17.3" y="68.8">INP4</text>
<text x="27.8" y="71.3">1k</text>
<text x="39.7" y="71.3">PC817/TLP126</text>
<text x="39.7" y="68.9">U12</text>
<text x="60.9" y="67.6">R21</text>
<text x="120.4" y="70.2">680</text>
<text x="133.6" y="70.2">MOC3063</text>
<text x="133.6" y="66.2">U4</text>
<text x="152.1" y="66.2">R15</text>
<text x="153.5" y="68.6">BTA16-600CW</text>
<text x="60.9" y="72.9">4.7k</text>
<text x="120.4" y="75.5">R16</text>
<text x="153.5" y="75.5">51</text>
<text x="168" y="75.5">Q5</text>
<text x="186.8" y="73.2">AC_OUT5</text>
<text x="27.8" y="79.2">R9</text>
<text x="133.6" y="80.8">U5</text>
<text x="152.1" y="80.8">R17</text>
<text x="17.3" y="87.3">INP5</text>
<text x="27.8" y="89.8">1k</text>
<text x="39.7" y="89.8">PC817/TLP126</text>
<text x="39.7" y="87.4">U13</text>
<text x="60.9" y="86.1">R23</text>
<text x="153.2" y="88.8">D1</text>
<text x="60.9" y="91.4">4.7k</text>
<text x="153.2" y="91.2">SS18</text>
<text x="247.4" y="93.7">U-12V</text>
<text x="26.5" y="97.7">R22</text>
<text x="165.4" y="97.7">C4</text>
<text x="172" y="97.7">10u</text>
<text x="247.4" y="100.4">R1-12V</text>
<text x="17.3" y="105.8">INP6</text>
<text x="39.7" y="105.9">U14</text>
<text x="60.9" y="104.6">R25</text>
<text x="126.1" y="105.3">10k</text>
<text x="126.1" y="103.2">R18</text>
<text x="247.4" y="107.2">OP-12V</text>
<text x="27.8" y="108.3">1k</text>
<text x="39.7" y="108.3">PC817/TLP126</text>
<text x="60.9" y="109.9">4.7k</text>
<text x="129.6" y="112.3">BC817</text>
<text x="140.2" y="108.3">Q7</text>
<text x="177.4" y="110.9">AC_OUT6(R)</text>
<text x="218.3" y="110.9">IN12V</text>
<text x="280.5" y="111.2">OP1</text>
<text x="26.5" y="116.5">R24</text>
<text x="144.2" y="119">K1</text>
<text x="149.5" y="119">G2RL-1-E-5VDC</text>
<text x="247.4" y="117.8">OP-5V</text>
<text x="138.7" y="125.4">R19</text>
<text x="153.2" y="124">U7</text>
<text x="219.6" y="121.5">IN5V</text>
<text x="247.4" y="124.2">R1-5V</text>
<text x="280.5" y="120.5">OP2</text>
<text x="138.6" y="127.7">1k</text>
<text x="144.2" y="126.8">FOD852/PC817/TLP126</text>
<text x="177.3" y="130.3">DC_OUT7(L)</text>
<text x="247.4" y="130.8">U-5V</text>
<text x="280.5" y="129.7">OP3</text>
<text x="138.6" y="142.3">1k</text>
<text x="138.7" y="140">R20</text>
<text x="153.5" y="141.4">U8</text>
<text x="199.8" y="146.9">DC_OUT8(L)/ANALOG_OUT</text>
<text x="25.1" y="150.9">GND</text>
<text x="46.3" y="154.6">ULN2003AN</text>
<text x="50.3" y="152.2">ULN1</text>
<text x="133.6" y="153.3">FOD852/PC817/TLP126</text>
<text x="162.7" y="153.3">R26</text>
<text x="172" y="150.9">20k R27</text>
<text x="185.2" y="152">C1</text>
<text x="162.7" y="156.2">4.7k</text>
<text x="185.2" y="157.3">10u</text>
<text x="83.3" y="163.9">ULN-IN_5-7</text>
<text x="13.2" y="173.4">ULN-OUT</text>
<text x="13.2" y="181.1">ULN-OUT_5-7</text>
<text x="68.7" y="184.6">10u</text>
<text x="68.7" y="182.2">C3</text>
</g>
<g font-size="2.5" fill="#8d2323">
<text x="129.1" y="13.2">1</text>
<text x="147.1" y="13.2">6</text>
<text x="129.1" y="18.5">2</text>
<text x="147.1" y="18.5">4</text>
<text x="129.1" y="27.7">1</text>
<text x="147.1" y="27.7">6</text>
<text x="129.1" y="33">2</text>
<text x="147.1" y="33">4</text>
<text x="129.1" y="42.3">1</text>
<text x="129.1" y="47.6">2</text>
<text x="147.1" y="47.6">4</text>
<text x="147.1" y="42.3">6</text>
<text x="129.1" y="56.8">1</text>
<text x="147.1" y="56.8">6</text>
<text x="129.1" y="62.1">2</text>
<text x="147.1" y="62.1">4</text>
<text x="129.1" y="71.4">1</text>
<text x="147.1" y="71.4">6</text>
<text x="129.1" y="76.7">2</text>
<text x="147.1" y="76.7">4</text>
</g>
<g font-size="2.5" fill="#00f">
<text x="191.6" y="17.1">2</text>
<text x="18.6" y="22.4">1</text>
<text x="18.6" y="19.8">2</text>
<text x="21.3" y="21.1">1</text>
<text x="21.3" y="18.5">2</text>
<text x="38" y="18.5">1</text>
<text x="38" y="21.1">2</text>
<text x="50.4" y="21.1">3</text>
<text x="50.4" y="18.5">4</text>
<text x="191.6" y="19.8">1</text>
<text x="182.3" y="33">1</text>
<text x="182.3" y="30.4">2</text>
<text x="18.6" y="41">1</text>
<text x="18.6" y="38.3">2</text>
<text x="21.3" y="39.6">1</text>
<text x="21.3" y="37">2</text>
<text x="38" y="37">1</text>
<text x="38" y="39.6">2</text>
<text x="50.4" y="39.6">3</text>
<text x="50.4" y="37">4</text>
<text x="182.3" y="47.6">1</text>
<text x="182.3" y="44.9">2</text>
<text x="18.6" y="59.5">1</text>
<text x="18.6" y="56.8">2</text>
<text x="21.3" y="58.2">1</text>
<text x="21.3" y="55.5">2</text>
<text x="38" y="55.5">1</text>
<text x="38" y="58.2">2</text>
<text x="50.4" y="58.2">3</text>
<text x="50.4" y="55.5">4</text>
<text x="182.3" y="59.5">2</text>
<text x="182.3" y="62.1">1</text>
<text x="18.6" y="78">1</text>
<text x="18.6" y="75.4">2</text>
<text x="21.3" y="76.7">1</text>
<text x="21.3" y="74">2</text>
<text x="38" y="74">1</text>
<text x="38" y="76.7">2</text>
<text x="50.4" y="76.7">3</text>
<text x="50.4" y="74">4</text>
<text x="182.3" y="76.7">1</text>
<text x="182.3" y="74">2</text>
<text x="18.6" y="93.9">2</text>
<text x="21.3" y="95.2">1</text>
<text x="21.3" y="92.6">2</text>
<text x="38" y="92.6">1</text>
<text x="38" y="95.2">2</text>
<text x="50.4" y="95.2">3</text>
<text x="50.4" y="92.6">4</text>
<text x="18.6" y="96.5">1</text>
<text x="147.9" y="99.2">1</text>
<text x="160.1" y="99.2">8</text>
<text x="147.9" y="104.5">2</text>
<text x="160.1" y="104.5">7</text>
<text x="18.6" y="112.4">2</text>
<text x="21.3" y="113.7">1</text>
<text x="21.3" y="111.1">2</text>
<text x="38" y="111.1">1</text>
<text x="38" y="113.7">2</text>
<text x="50.4" y="113.7">3</text>
<text x="50.4" y="111.1">4</text>
<text x="147.9" y="109.7">3</text>
<text x="147.9" y="113.7">4</text>
<text x="160.1" y="113.7">5</text>
<text x="160.1" y="109.7">6</text>
<text x="227.5" y="112.1">1</text>
<text x="227.5" y="109.7">2</text>
<text x="272.1" y="111.1">1</text>
<text x="272.1" y="108.4">2</text>
<text x="274.8" y="112.4">1</text>
<text x="274.8" y="109.7">2</text>
<text x="18.6" y="115">1</text>
<text x="272.1" y="117.7">2</text>
<text x="274.8" y="119">2</text>
<text x="227.5" y="122.7">1</text>
<text x="227.5" y="120.3">2</text>
<text x="272.1" y="120.3">1</text>
<text x="274.8" y="121.7">1</text>
<text x="147.8" y="129.6">1</text>
<text x="160.2" y="129.6">4</text>
<text x="169" y="129.6">1</text>
<text x="171.6" y="130.9">1</text>
<text x="272.1" y="129.6">1</text>
<text x="272.1" y="126.9">2</text>
<text x="274.8" y="130.9">1</text>
<text x="274.8" y="128.3">2</text>
<text x="147.8" y="132.2">2</text>
<text x="160.2" y="132.2">3</text>
<text x="169" y="132.2">2</text>
<text x="171.6" y="133.6">2</text>
<text x="147.8" y="144.1">1</text>
<text x="147.8" y="146.8">2</text>
<text x="160.2" y="146.8">3</text>
<text x="160.2" y="144.1">4</text>
<text x="191.4" y="144.1">1</text>
<text x="191.4" y="146.8">2</text>
<text x="191.4" y="149.4">3</text>
<text x="194.1" y="145.5">1</text>
<text x="194.1" y="148.1">2</text>
<text x="30.6" y="154.7">1</text>
<text x="194.1" y="150.8">3</text>
<text x="22.6" y="161.3">1</text>
<text x="27.9" y="156.1">1</text>
<text x="27.9" y="158.7">2</text>
<text x="30.6" y="157.4">2</text>
<text x="41.7" y="160">15</text>
<text x="41.7" y="157.4">16</text>
<text x="61" y="157.4">1</text>
<text x="61" y="160">2</text>
<text x="19.9" y="162.7">1</text>
<text x="19.9" y="165.3">2</text>
<text x="19.9" y="168">3</text>
<text x="22.6" y="164">2</text>
<text x="22.6" y="166.6">3</text>
<text x="41.7" y="168">12</text>
<text x="41.7" y="165.3">13</text>
<text x="41.7" y="162.7">14</text>
<text x="61" y="162.7">3</text>
<text x="61" y="165.3">4</text>
<text x="61" y="168">5</text>
<text x="41.7" y="173.2">10</text>
<text x="41.7" y="170.6">11</text>
<text x="61" y="170.6">6</text>
<text x="61" y="173.2">7</text>
<text x="43.3" y="175.9">9</text>
<text x="60.9" y="175.9">8</text>
</g>
<g font-size="2.5">
<text x="250" y="18.2">1</text>
<text x="250" y="20.8">3</text>
<text x="250" y="23.5">5</text>
<text x="256.4" y="18.2">2</text>
<text x="256.4" y="20.8">4</text>
<text x="256.4" y="23.5">6</text>
<text x="250" y="26.1">7</text>
<text x="250" y="28.8">9</text>
<text x="254.8" y="28.8">10</text>
<text x="256.4" y="26.1">8</text>
<text x="250" y="31.4">11</text>
<text x="250" y="34.1">13</text>
<text x="254.8" y="31.4">12</text>
<text x="254.8" y="34.1">14</text>
<text x="250" y="36.7">15</text>
<text x="250" y="39.4">17</text>
<text x="254.8" y="36.7">16</text>
<text x="254.8" y="39.4">18</text>
<text x="250" y="42">19</text>
<text x="254.8" y="42">20</text>
<text x="258" y="60.5">1</text>
<text x="258" y="63.2">2</text>
<text x="258" y="65.8">3</text>
<text x="258" y="68.5">4</text>
<text x="258" y="71.1">5</text>
<text x="258" y="73.8">6</text>
<text x="258" y="76.4">7</text>
<text x="258" y="79.1">8</text>
<text x="172" y="113.5">3</text>
<text x="172" y="108.2">1</text>
<text x="172" y="110.8">2</text>
<text x="84.7" y="169">1</text>
<text x="84.7" y="171.7">2</text>
<text x="84.7" y="174.3">3</text>
<text x="18.3" y="191.5">3</text>
<text x="18.3" y="186.2">1</text>
<text x="18.3" y="188.9">2</text>
</g>
<g font-size="1.4" fill="#00f">
<text x="160.1" y="13.5">3</text>
<text x="165.4" y="13.8">1</text>
<text x="165.4" y="20.4">2</text>
<text x="160.1" y="28.1">3</text>
<text x="165.4" y="28.3">1</text>
<text x="165.4" y="34.9">2</text>
<text x="160.1" y="42.6">3</text>
<text x="165.4" y="42.9">1</text>
<text x="165.4" y="49.5">2</text>
<text x="160.1" y="57.2">3</text>
<text x="165.4" y="57.4">1</text>
<text x="165.4" y="64">2</text>
<text x="160.1" y="71.7">3</text>
<text x="165.4" y="72">1</text>
<text x="165.4" y="78.6">2</text>
</g>
</svg>
